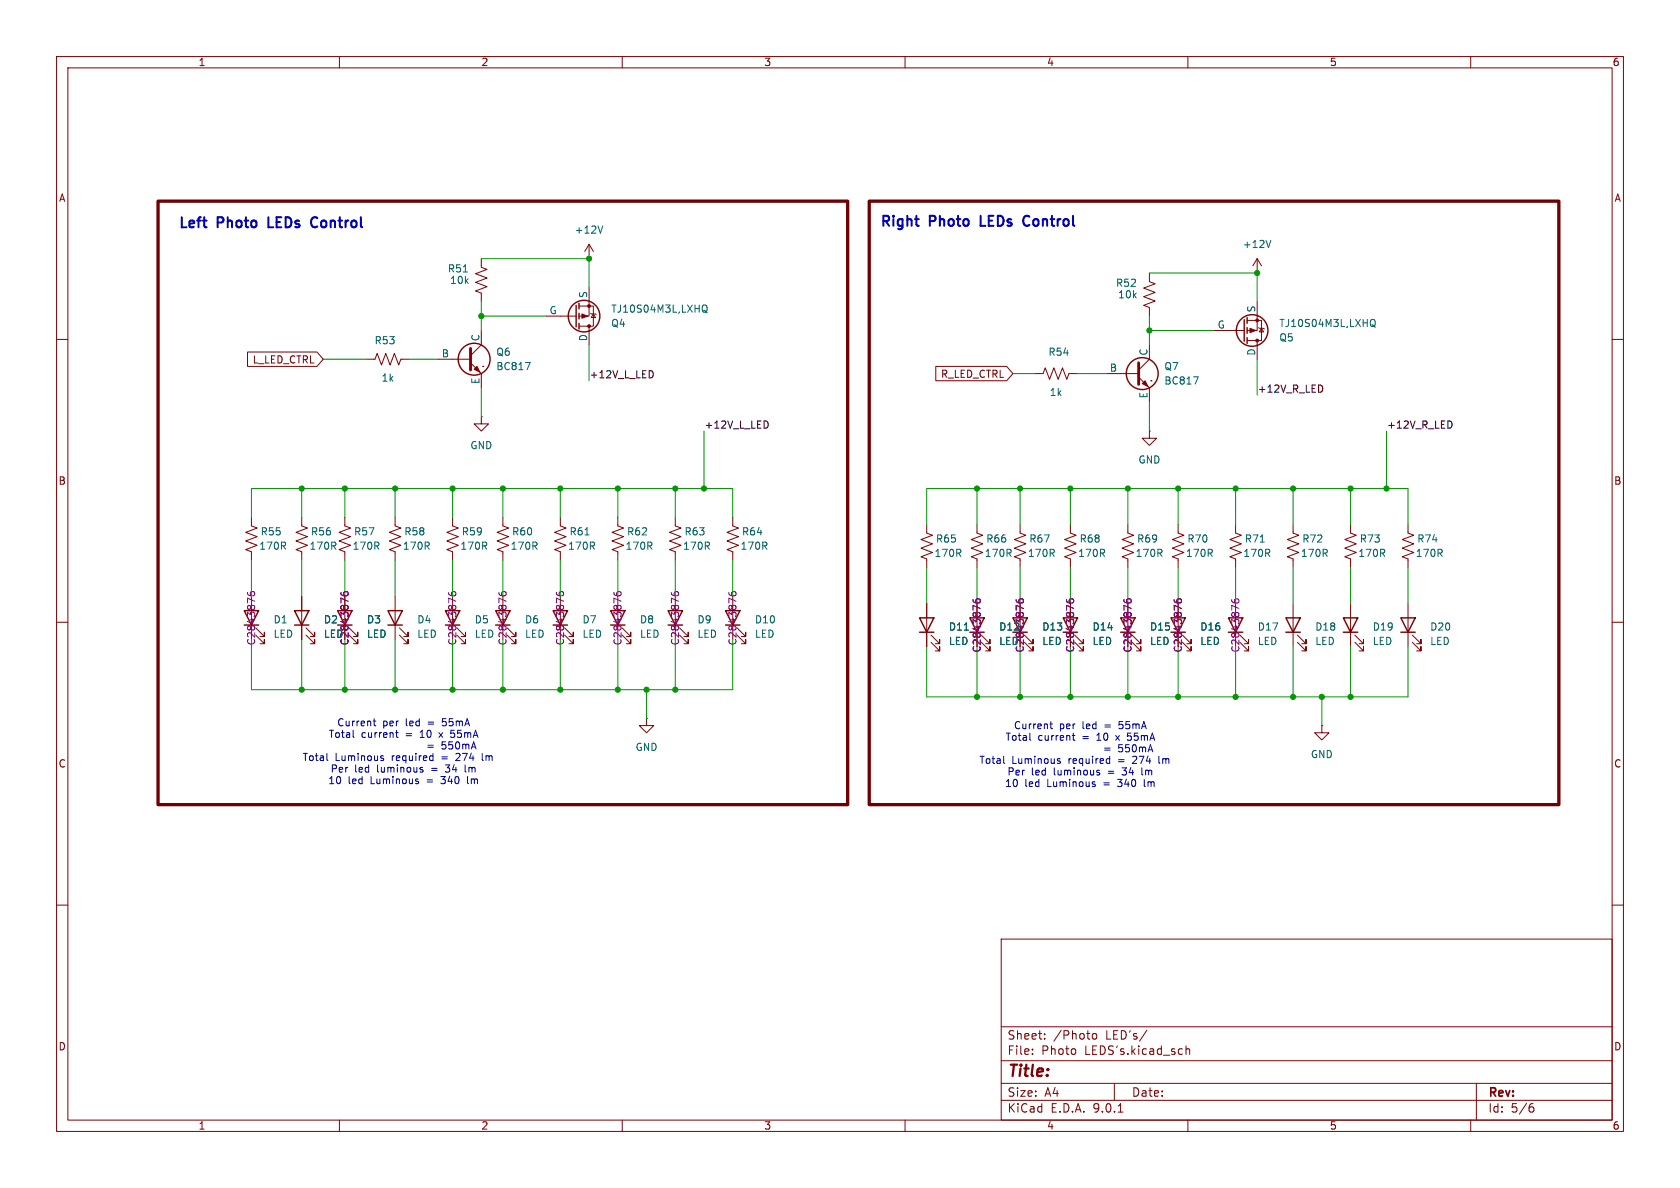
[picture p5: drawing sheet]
<svg xmlns="http://www.w3.org/2000/svg" width="297mm" height="210mm" viewBox="0 0 297 210" stroke-linecap="round" stroke-linejoin="round" font-family="sans-serif">
<g fill="none" stroke="#840000" stroke-width=".18">
<path d="M10 10h277v190h-277zM12 12h273v186h-273zM60 10v2M110 10v2M160 10v2M210 10v2M260 10v2M85.1 45.7v1.5l1 .4-2 .8 2 .7-2 .8 2 .8-2 .7 1 .4v1.5M85.1 58.4v2.6l-1.9 1.9M96.5 55.9h5.4M102.4 54.1h2.5v3.6h-2.5M104.1 45.7h.1"/>
<path d="M104.1 50.8v5.1h-1.7M104.1 43.2l-.7 1.3M104.1 43.2l.8 1.3M104.1 43.2v2.5M104.1 57.7v3.3M104.4 55.4l.1 .1h.8l.1 .1M104.9 55.5l.4 .6h-.8zM203.2 48.3v1.5l1 .4-2 .7 2 .8-2 .8 2 .7-2 .8 1 .4v1.5M214.6 58.4h5.4M220.5 56.6h2.5v3.6h-2.5M222.2 48.3h.1M222.2 53.3v5.1h-1.7"/>
<path d="M222.2 45.7l-.7 1.3M222.2 45.7l.8 1.3M222.2 45.7v2.6M222.5 57.9l.1 .1h.8l.1 .2M223 58l.4 .7h-.8zM10 60h2M43.8 62.2h12.2l1.1 1.3-1.1 1.3h-12.2zM64.8 63.5h1.5l.4-1 .7 2 .8-2 .8 2 .7-2 .8 2 .4-1h1.5M77.5 63.5h5.7M83.2 64.1l1.9 1.9v2.6M85.1 73.7v1.2h1.3l-1.3 1.3-1.3-1.3h1.3M85.1 73.7h.1"/>
<path d="M85.3 64.8h.1M165.4 64.8h12.6l1.1 1.2-1.1 1.3h-12.6zM182.9 66h1.5l.4-1 .7 2.1 .8-2.1 .8 2.1 .7-2.1 .8 2.1 .4-1.1h1.5M195.6 66h5.7M201.3 66.7l1.9 1.9v2.5M203.2 76.2v1.3h1.3l-1.3 1.2-1.3-1.2h1.3M203.2 76.2h.1M203.2 61v2.5l-1.9 1.9M203.5 67.3h.1M222.2 60.2v3.3M285 60h2M44.4 91.4v1.6l1.1 .3-2.1 .8 2.1 .8-2.1 .7 2.1 .8-2.1 .8 1 .3v1.6"/>
<path d="M53.3 91.4v1.6l1.1 .3-2.1 .8 2.1 .8-2.1 .7 2.1 .8-2.1 .8 1 .3v1.6M61 91.4v1.6l1 .3-2.1 .8 2.1 .8-2.1 .7 2.1 .8-2.1 .8 1.1 .3v1.6M69.8 91.4v1.6l1.1 .3-2.1 .8 2.1 .8-2.1 .7 2.1 .8-2.1 .8 1 .3v1.6M80 91.4v1.6l1 .3-2 .8 2 .8-2 .7 2 .8-2 .8 1 .3v1.6M88.9 91.4v1.6l1 .3-2 .8 2 .8-2 .7 2 .8-2 .8 1 .3v1.6M99.1 91.4v1.6l1 .3-2.1 .8 2.1 .8-2.1 .7 2.1 .8-2.1 .8 1.1 .3v1.6M109.2 91.4v1.6l1 .3-2 .8 2 .8-2 .7 2 .8-2 .8 1 .3v1.6M119.4 91.4v1.6l1 .3-2 .8 2 .8-2 .7 2 .8-2 .8 1 .3v1.6M129.5 91.4v1.6l1.1 .3-2.1 .8 2.1 .8-2.1 .7 2.1 .8-2.1 .8 1 .3v1.6M163.8 92.7v1.5l1 .4-2 .8 2 .7-2 .8 2 .8-2 .7 1 .4v1.5M172.7 92.7v1.5l1 .4-2 .8 2 .7-2 .8 2 .8-2 .7 1 .4v1.5M180.3 92.7v1.5l1.1 .4-2.1 .8 2.1 .7-2.1 .8 2.1 .8-2.1 .7 1 .4v1.5"/>
<path d="M189.2 92.7v1.5l1 .4-2 .8 2 .7-2 .8 2 .8-2 .7 1 .4v1.5M199.4 92.7v1.5l1 .4-2 .8 2 .7-2 .8 2 .8-2 .7 1 .4v1.5M208.3 92.7v1.5l1 .4-2 .8 2 .7-2 .8 2 .8-2 .7 1 .4v1.5M218.4 92.7v1.5l1.1 .4-2.1 .8 2.1 .7-2.1 .8 2.1 .8-2.1 .7 1 .4v1.5M228.6 92.7v1.5l1 .4-2 .8 2 .7-2 .8 2 .8-2 .7 1 .4v1.5M238.8 92.7v1.5l1 .4-2.1 .8 2.1 .7-2.1 .8 2.1 .8-2.1 .7 1.1 .4v1.5M248.9 92.7v1.5l1 .4-2 .8 2 .7-2 .8 2 .8-2 .7 1 .4v1.5M10 110h2M44.4 105.4v2.6M45.2 112.3l1.5 1.5v-.8v.8h-.7M45.2 111l1.5 1.5v-.7v.7h-.7M53.3 105.4v7.6"/>
<path d="M54.1 112.3l1.5 1.5v-.8v.8h-.7M54.1 111l1.5 1.5v-.7v.7h-.7M61 105.4v2.6M61.7 112.3l1.5 1.5v-.8v.8h-.7M61.7 111l1.5 1.5v-.7v.7h-.7M69.8 105.4v7.6M70.6 112.3l1.5 1.5v-.8v.8h-.7M70.6 111l1.5 1.5v-.7v.7h-.7M80 105.4v2.6M80.8 112.3l1.5 1.5v-.8v.8h-.8M80.8 111l1.5 1.5v-.7v.7h-.8M88.9 105.4v2.6"/>
<path d="M89.7 112.3l1.5 1.5v-.8v.8h-.8M89.7 111l1.5 1.5v-.7v.7h-.8M99.1 105.4v2.6M99.8 112.3l1.5 1.5v-.8v.8h-.7M99.8 111l1.5 1.5v-.7v.7h-.7M109.2 105.4v2.6M110 112.3l1.5 1.5v-.8v.8h-.8M110 111l1.5 1.5v-.7v.7h-.8M119.4 105.4v2.6M120.1 112.3l1.6 1.5v-.8v.8h-.8M120.1 111l1.6 1.5v-.7v.7h-.8M129.5 105.4v2.6"/>
<path d="M130.3 112.3l1.5 1.5v-.8v.8h-.7M130.3 111l1.5 1.5v-.7v.7h-.7M163.8 106.7v7.6M164.6 113.5l1.5 1.6v-.8v.8h-.7M164.6 112.3l1.5 1.5v-.8v.8h-.7M172.7 106.7v2.5M173.5 113.5l1.5 1.6v-.8v.8h-.8M173.5 112.3l1.5 1.5v-.8v.8h-.8M180.3 106.7v2.5M181.1 113.5l1.5 1.6v-.8v.8h-.7M181.1 112.3l1.5 1.5v-.8v.8h-.7M189.2 106.7v2.5"/>
<path d="M190 113.5l1.5 1.6v-.8v.8h-.7M190 112.3l1.5 1.5v-.8v.8h-.7M199.4 106.7v2.5M200.2 113.5l1.5 1.6v-.8v.8h-.8M200.2 112.3l1.5 1.5v-.8v.8h-.8M208.3 106.7v2.5M209 113.5l1.6 1.6v-.8v.8h-.8M209 112.3l1.6 1.5v-.8v.8h-.8M218.4 106.7v2.5M219.2 113.5l1.5 1.6v-.8v.8h-.7M219.2 112.3l1.5 1.5v-.8v.8h-.7M228.6 106.7v7.6"/>
<path d="M229.4 113.5l1.5 1.6v-.8v.8h-.8M229.4 112.3l1.5 1.5v-.8v.8h-.8M238.8 106.7v7.6M239.5 113.5l1.5 1.6v-.8v.8h-.7M239.5 112.3l1.5 1.5v-.8v.8h-.7M248.9 106.7v7.6M249.7 113.5l1.5 1.6v-.8v.8h-.8M249.7 112.3l1.5 1.5v-.8v.8h-.8M285 110h2M114.3 127v1.3h1.3l-1.3 1.2-1.3-1.2h1.3M114.3 127h.1M233.7 128.3v1.2h1.2l-1.2 1.3-1.3-1.3h1.3"/>
<path d="M233.7 128.3h.1M10 160h2M177 166h108v32h-108zM285 160h2M60 198v2M110 198v2M160 198v2M177 194.5h108M177 191.5h108M177 187.5h108M177 181.5h108M182.5 186.3v.1"/>
<path d="M182.5 185.5v.1M184.7 183.6v.1M184.7 182.8v.1M193.2 182.8l.4-.1 .3 .3v.4l-.3 .3-.4-.1-.1-.2v-.4zM197 191.5v3M197.7 196.6h.8M202.7 182.1l-1.2 2M209.7 184.9v1.5M209.7 185.5l.2-.1 .3 .1 .1 .9M210 198v2M260 198v2M261 191.5v6.5"/>
<path d="M270.6 195.7h.4l.2 .3-.1 .5-.5 .1M271 195.1l-.4 .1"/>
</g>
<g fill="none" stroke="#840000" stroke-width=".25">
<path d="M101.9 54v3.8M102.4 53.6v1M102.4 55.4v1M102.4 57.2v1M220 56.5v3.8M220.5 56.1v1.1M220.5 57.9v1M220.5 59.7v1M43.2 108h2.5l-1.3 2.5zM43.2 110.5h2.5M52.1 108h2.5l-1.3 2.5zM52.1 110.5h2.5"/>
<path d="M59.7 108h2.5l-1.2 2.5zM59.7 110.5h2.5M68.6 108h2.5l-1.3 2.5zM68.6 110.5h2.5M78.7 108h2.6l-1.3 2.5zM78.7 110.5h2.6M87.6 108h2.6l-1.3 2.5zM87.6 110.5h2.6M97.8 108h2.5l-1.2 2.5zM97.8 110.5h2.5M107.9 108h2.6l-1.3 2.5zM107.9 110.5h2.6"/>
<path d="M118.1 108h2.5l-1.2 2.5zM118.1 110.5h2.5M128.3 108h2.5l-1.3 2.5zM128.3 110.5h2.5M162.6 109.2h2.5l-1.3 2.6zM162.6 111.8h2.5M171.4 109.2h2.6l-1.3 2.6zM171.4 111.8h2.6M179.1 109.2h2.5l-1.3 2.6zM179.1 111.8h2.5M188 109.2h2.5l-1.3 2.6zM188 111.8h2.5"/>
<path d="M198.1 109.2h2.6l-1.3 2.6zM198.1 111.8h2.6M207 109.2h2.5l-1.2 2.6zM207 111.8h2.5M217.2 109.2h2.5l-1.3 2.6zM217.2 111.8h2.5M227.3 109.2h2.6l-1.3 2.6zM227.3 111.8h2.6M237.5 109.2h2.5l-1.2 2.6zM237.5 111.8h2.5M247.6 109.2h2.6l-1.3 2.6zM247.6 111.8h2.6"/>
<circle cx="103.3" cy="55.9" r="2.79"/>
<circle cx="221.4" cy="58.4" r="2.79"/>
<circle cx="83.8" cy="63.5" r="2.82"/>
<circle cx="201.9" cy="66" r="2.82"/>
</g>
<g fill="none" stroke="#840084" stroke-width=".18">
<path d="M43.8 104.7v.4a.86 .86 0 0 0 1.2 0l-.1-.4-.4-.1-.3 .2v.3l.3 .2M60.3 104.7v.4a.86 .86 0 0 0 1.2 0l-.1-.4-.4-.1-.2 .2v.3l.2 .2M79.3 104.7l.1 .4a.86 .86 0 0 0 1.2 0l-.1-.4-.5-.1-.2 .2v.3l.2 .2M88.2 104.7l.1 .4a.86 .86 0 0 0 1.2 0l-.1-.4-.5-.1-.2 .2v.3l.2 .2M98.4 104.7v.4a.86 .86 0 0 0 1.2 0l-.1-.4-.4-.1-.2 .2v.3l.2 .2M108.5 104.7l.1 .4a.86 .86 0 0 0 1.2 0l-.1-.4-.4-.1-.3 .2v.3l.3 .2M118.7 104.7v.4a.86 .86 0 0 0 1.3 0l-.2-.4-.4-.1-.2 .2v.3l.2 .2M128.8 104.7l.1 .4a.86 .86 0 0 0 1.2 0l-.1-.4-.4-.1-.3 .2v.3l.3 .2M172 106l.1 .3a.86 .86 0 0 0 1.2 0l-.1-.4h-.4l-.3 .2 .1 .4 .2 .1M179.6 106l.1 .3a.86 .86 0 0 0 1.2 0l-.1-.4h-.4l-.3 .2 .1 .4 .2 .1M188.5 106l.1 .3a.86 .86 0 0 0 1.2 0l-.1-.4h-.4l-.3 .2 .1 .4 .2 .1M198.7 106l.1 .3a.86 .86 0 0 0 1.2 0l-.2-.4h-.4l-.2 .2v.4l.2 .1"/>
<path d="M207.6 106v.3a.86 .86 0 0 0 1.3 0l-.2-.4h-.4l-.2 .2v.4l.2 .1M217.7 106l.1 .3a.86 .86 0 0 0 1.2 0l-.1-.4h-.4l-.3 .2 .1 .4 .2 .1"/>
</g>
<path d="M106.6 39.9l-.5 1.3M81.9 48.1h.7M124.3 54l.1-.1a.43 .43 0 0 1 .6 .4v.5a.42 .42 0 0 1-.2 .4 .42 .42 0 0 1-.5-.1M124.4 54.9l.7 .4M224.7 42.5l-.5 1.3M242.4 56.5h.2a.43 .43 0 0 1 .5 .4v.4a.42 .42 0 0 1-.2 .4 .42 .42 0 0 1-.5 0M242.5 57.4l.7 .5M92.9 64.1h.8l-.5 1.2M211 66.6h.8l-.5 1.3M103.4 94.6h.7M222.8 95.8h.7M170.5 111.4h.7" fill="none" stroke="#006464" stroke-width=".18"/>
<g fill="#840000" stroke="#840000" stroke-width=".18">
<path d="M102.9 55.5l1 .4-1 .4z"/>
<path d="M221 58l1 .4-1 .4z"/>
<path d="M201.9 67.8l.5-.5 .5 1z"/>
<path d="M84.3 64.8l.5 1-1-.5z"/>
<circle cx="104.1" cy="57.7" r=".25"/>
<circle cx="104.1" cy="54.1" r=".25"/>
<circle cx="222.2" cy="60.2" r=".25"/>
<circle cx="222.2" cy="56.6" r=".25"/>
</g>
<path d="M83.2 61.6v3.8M201.3 64.1v3.8" fill="none" stroke="#840000" stroke-width=".51"/>
<path d="M115.1 65.5a.68 .68 0 0 1 .4 .7 .68 .68 0 0 1-.4 .6M135.4 74.4a.68 .68 0 0 1 .4 .7 .68 .68 0 0 1-.4 .6M233.6 68.1l.2 .5-.2 .7M256.5 74.5l.2 .5-.2 .6" fill="none" stroke="#0f0f0f" stroke-width=".18"/>
<g fill="none" stroke="#009600" stroke-width=".18">
<path d="M85.1 45.7h19v5.1M85.1 53.3v5.1M85.1 55.9h11.4M203.2 55.9v5.1M203.2 48.3h19v5M203.2 58.4h11.4M57.1 63.5h7.7M72.4 63.5h5.1M85.1 68.6v5.1M104.1 61v6.3M124.5 76.2v10.2M179.1 66h3.8"/>
<path d="M190.5 66h5.1M203.2 71.1v5.1M222.2 63.5v6.4M245.1 76.2v10.2M44.4 91.4v-5h85.1v5M44.4 99.1v6.3M53.3 86.4v5M53.3 99.1v6.3M61 86.4v5M61 99.1v6.3M69.8 86.4v5M69.8 99.1v6.3"/>
<path d="M80 86.4v5M80 99.1v6.3M88.9 86.4v5M88.9 99.1v6.3M99.1 86.4v5M99.1 99.1v6.3M109.2 86.4v5M109.2 99.1v6.3M119.4 86.4v5M119.4 99.1v6.3M129.5 99.1v6.3M163.8 92.7v-6.3h85.1v6.3"/>
<path d="M172.7 86.4v6.3M180.3 86.4v6.3M189.2 86.4v6.3M199.4 86.4v6.3M208.3 86.4v6.3M218.4 86.4v6.3M228.6 86.4v6.3M238.8 86.4v6.3M44.4 113v8.9h85.1v-8.9M53.3 113v8.9M61 113v8.9M69.8 113v8.9"/>
<path d="M80 113v8.9M88.9 113v8.9M99.1 113v8.9M109.2 113v8.9M119.4 113v8.9M163.8 114.3v8.9h85.1v-8.9M163.8 100.3v6.4M172.7 100.3v6.4M172.7 114.3v8.9M180.3 100.3v6.4M180.3 114.3v8.9M189.2 100.3v6.4"/>
<path d="M189.2 114.3v8.9M199.4 100.3v6.4M199.4 114.3v8.9M208.3 100.3v6.4M208.3 114.3v8.9M218.4 100.3v6.4M218.4 114.3v8.9M228.6 100.3v6.4M228.6 114.3v8.9M238.8 100.3v6.4M238.8 114.3v8.9M248.9 100.3v6.4"/>
<path d="M114.3 121.9v5.1M233.7 123.2v5.1"/>
</g>
<g fill="none" stroke="#0000c2" stroke-width=".18">
<path d="M57.8 134.3l.2 .1M62.4 130.2l.2 .2M66 127.5h.4M66.1 127v1.1l.3 .2M67.4 134l.4 .2v.2h-.4M67.4 133.7h.4M70.1 129.1v1.1l.3 .2M73.8 138.1l.2 .2-.2 .2M73.8 137.7l.1 .1M74.3 136l.5 .3-.1 .1-.3 .1M76.2 133.6l.3 .1M76.5 134.4h-.3"/>
<path d="M76.5 133.2v1.2M79.7 130.2l.1 .2M79.7 129.1v.6l.1-.1M82.2 135.2v1.1l.2 .2M82.7 137.3v1.1l.1 .1M85.3 133.2v1.1l.1 .1M177.4 134.8l.2 .2M182.1 130.7l.1 .2M185.6 128h.5M185.8 127.6v1l.3 .2M187 134.5l.5 .2-.1 .2-.4 .1M187 134.2h.4"/>
<path d="M189.7 129.6v1.1l.3 .2M193.5 138.6l.1 .2-.1 .2M193.5 138.2l.1 .1M193.9 136.5l.5 .3v.1l-.4 .1M195.8 134.1l.4 .1M196.2 134.9l-.4 .1M196.2 133.7v1.3M199.3 130.7l.2 .2M199.4 129.6l-.1 .6 .2-.1M201.9 135.7v1.1l.1 .2M202.3 137.8v1.1l.2 .1M204.9 133.7v1.1l.2 .2"/>
</g>
<path d="M55.2 39.9l.1 .2 .5 .1M55.8 38.4l-.5 .1-.1 .2M181.1 39.7l.1 .1 .5 .1M181.7 38.1l-.5 .1-.1 .2" fill="none" stroke="#0000c2" stroke-width=".36"/>
<path d="M27.9 35.6h122v106.6h-122zM153.7 35.6h121.9v106.6h-121.9z" fill="none" stroke="#6e0000" stroke-width=".58"/>
<g fill="#009600" stroke="#009600" stroke-width=".18">
<circle cx="61" cy="86.4" r=".46"/>
<circle cx="53.3" cy="86.4" r=".46"/>
<circle cx="104.1" cy="45.7" r=".46"/>
<circle cx="69.8" cy="86.4" r=".46"/>
<circle cx="85.1" cy="55.9" r=".46"/>
<circle cx="80" cy="86.4" r=".46"/>
<circle cx="238.8" cy="123.2" r=".46"/>
<circle cx="228.6" cy="86.4" r=".46"/>
<circle cx="238.8" cy="86.4" r=".46"/>
<circle cx="245.1" cy="86.4" r=".46"/>
<circle cx="218.4" cy="123.2" r=".46"/>
<circle cx="233.7" cy="123.2" r=".46"/>
<circle cx="228.6" cy="123.2" r=".46"/>
<circle cx="189.2" cy="86.4" r=".46"/>
<circle cx="222.2" cy="48.3" r=".46"/>
<circle cx="199.4" cy="86.4" r=".46"/>
<circle cx="218.4" cy="86.4" r=".46"/>
<circle cx="208.3" cy="86.4" r=".46"/>
<circle cx="119.4" cy="121.9" r=".46"/>
<circle cx="99.1" cy="121.9" r=".46"/>
<circle cx="109.2" cy="86.4" r=".46"/>
<circle cx="124.5" cy="86.4" r=".46"/>
<circle cx="114.3" cy="121.9" r=".46"/>
<circle cx="109.2" cy="121.9" r=".46"/>
<circle cx="119.4" cy="86.4" r=".46"/>
<circle cx="99.1" cy="86.4" r=".46"/>
<circle cx="88.9" cy="86.4" r=".46"/>
<circle cx="180.3" cy="123.2" r=".46"/>
<circle cx="172.7" cy="123.2" r=".46"/>
<circle cx="88.9" cy="121.9" r=".46"/>
<circle cx="53.3" cy="121.9" r=".46"/>
<circle cx="69.8" cy="121.9" r=".46"/>
<circle cx="80" cy="121.9" r=".46"/>
<circle cx="61" cy="121.9" r=".46"/>
<circle cx="208.3" cy="123.2" r=".46"/>
<circle cx="189.2" cy="123.2" r=".46"/>
<circle cx="199.4" cy="123.2" r=".46"/>
<circle cx="203.2" cy="58.4" r=".46"/>
<circle cx="172.7" cy="86.4" r=".46"/>
<circle cx="180.3" cy="86.4" r=".46"/>
</g>
<text font-size="2.8" fill="#840000" x="178" y="190.9">Title:</text>
<g font-size="2.5" fill="#0000c2">
<text x="31.4" y="40.8">Left</text>
<text x="38.4" y="40.8">Photo</text>
<text x="48.1" y="40.8">LEDs</text>
<text x="56.4" y="40.8">Control</text>
<text x="155.4" y="40.5">Right</text>
<text x="164.3" y="40.5">Photo</text>
<text x="174" y="40.5">LEDs</text>
<text x="182.3" y="40.5">Control</text>
</g>
<g font-size="2.1" fill="#840000">
<text x="178" y="184">Sheet:</text>
<text x="186.2" y="184">/Photo</text>
<text x="195.5" y="184">LED's/</text>
<text x="178" y="186.7">File:</text>
<text x="184.1" y="186.7">Photo</text>
<text x="191.8" y="186.7">LEDS's.kicad_sch</text>
<text x="178" y="196.9">KiCad</text>
<text x="178" y="194.1">Size:</text>
<text x="184.7" y="194.1">A4</text>
<text x="185.7" y="196.9">E.D.A.</text>
<text x="193.3" y="196.9">9.0.1</text>
<text x="200" y="194.1">Date:</text>
<text x="263" y="194.3">Rev:</text>
<text x="263" y="196.9">Id:</text>
<text x="267.1" y="196.9">5/6</text>
</g>
<g font-size="1.8" fill="#840000">
<text x="35" y="11.9">1</text>
<text x="85" y="11.9">2</text>
<text x="135" y="11.9">3</text>
<text x="185" y="11.9">4</text>
<text x="235" y="11.9">5</text>
<text x="285" y="11.9">6</text>
<text x="10.3" y="35.9">A</text>
<text x="285.3" y="35.9">A</text>
<text x="44.6" y="64.5">L_LED_CTRL</text>
<text x="166.3" y="67">R_LED_CTRL</text>
<text x="10.3" y="85.9">B</text>
<text x="285.3" y="85.9">B</text>
<text x="61.8" y="114.2" transform="rotate(-90 61.8 114.2)">C2843876</text>
<text x="173.6" y="115.5" transform="rotate(-90 173.6 115.5)">C2843876</text>
<text x="181.2" y="115.5" transform="rotate(-90 181.2 115.5)">C2843876</text>
<text x="190.1" y="115.5" transform="rotate(-90 190.1 115.5)">C2843876</text>
<text x="200.3" y="115.5" transform="rotate(-90 200.3 115.5)">C2843876</text>
<text x="209.1" y="115.5" transform="rotate(-90 209.1 115.5)">C2843876</text>
<text x="10.3" y="135.9">C</text>
<text x="285.3" y="135.9">C</text>
<text x="10.3" y="185.9">D</text>
<text x="285.3" y="185.9">D</text>
<text x="35" y="199.9">1</text>
<text x="85" y="199.9">2</text>
<text x="135" y="199.9">3</text>
<text x="185" y="199.9">4</text>
<text x="235" y="199.9">5</text>
<text x="285" y="199.9">6</text>
</g>
<g font-size="1.8" fill="#006464">
<text x="101.5" y="41.5">+12V</text>
<text x="219.6" y="44">+12V</text>
<text x="79.1" y="48.4">R51</text>
<text x="79.5" y="50.4">10k</text>
<text x="103.9" y="52.8" transform="rotate(-90 103.9 52.8)">S</text>
<text x="197.2" y="50.9">R52</text>
<text x="197.6" y="52.9">10k</text>
<text x="97.1" y="55.6">G</text>
<text x="108" y="55.5">TJ10S04M3L,LXHQ</text>
<text x="108" y="58">Q4</text>
<text x="215.2" y="58.2">G</text>
<text x="222" y="55.3" transform="rotate(-90 222 55.3)">S</text>
<text x="226.1" y="58">TJ10S04M3L,LXHQ</text>
<text x="66.1" y="61.1">R53</text>
<text x="78" y="63.2">B</text>
<text x="84.8" y="60.4" transform="rotate(-90 84.8 60.4)">C</text>
<text x="87.6" y="65.6">BC817</text>
<text x="87.6" y="63.1">Q6</text>
<text x="103.9" y="60.4" transform="rotate(-90 103.9 60.4)">D</text>
<text x="185.3" y="63.1">R54</text>
<text x="196.1" y="65.8">B</text>
<text x="202.9" y="63" transform="rotate(-90 202.9 63)">C</text>
<text x="205.7" y="65.6">Q7</text>
<text x="222" y="63" transform="rotate(-90 222 63)">D</text>
<text x="226.1" y="60.6">Q5</text>
<text x="67.4" y="67.7">1k</text>
<text x="84.8" y="68" transform="rotate(-90 84.8 68)">E</text>
<text x="185.5" y="70.2">1k</text>
<text x="202.9" y="70.5" transform="rotate(-90 202.9 70.5)">E</text>
<text x="205.7" y="68.2">BC817</text>
<text x="83.1" y="79.6">GND</text>
<text x="201.2" y="82.1">GND</text>
<text x="46" y="94.8">R55</text>
<text x="54.9" y="94.8">R56</text>
<text x="62.5" y="94.8">R57</text>
<text x="71.4" y="94.8">R58</text>
<text x="81.5" y="94.8">R59</text>
<text x="90.4" y="94.8">R60</text>
<text x="100.6" y="94.8">R61</text>
<text x="110.8" y="94.8">R62</text>
<text x="120.9" y="94.8">R63</text>
<text x="131.1" y="94.8">R64</text>
<text x="45.7" y="97.4">170R</text>
<text x="54.6" y="97.4">170R</text>
<text x="62.2" y="97.4">170R</text>
<text x="71.1" y="97.4">170R</text>
<text x="81.3" y="97.4">170R</text>
<text x="90.2" y="97.4">170R</text>
<text x="100.3" y="97.4">170R</text>
<text x="110.5" y="97.4">170R</text>
<text x="120.7" y="97.4">170R</text>
<text x="130.8" y="97.4">170R</text>
<text x="165.1" y="98.7">170R</text>
<text x="165.4" y="96.1">R65</text>
<text x="174" y="98.7">170R</text>
<text x="174.3" y="96.1">R66</text>
<text x="181.6" y="98.7">170R</text>
<text x="181.9" y="96.1">R67</text>
<text x="190.5" y="98.7">170R</text>
<text x="190.8" y="96.1">R68</text>
<text x="200.7" y="98.7">170R</text>
<text x="200.9" y="96.1">R69</text>
<text x="209.6" y="98.7">170R</text>
<text x="209.8" y="96.1">R70</text>
<text x="219.7" y="98.7">170R</text>
<text x="220" y="96.1">R71</text>
<text x="229.9" y="98.7">170R</text>
<text x="230.1" y="96.1">R72</text>
<text x="240" y="98.7">170R</text>
<text x="240.3" y="96.1">R73</text>
<text x="250.2" y="98.7">170R</text>
<text x="250.5" y="96.1">R74</text>
<text x="48.3" y="110.4">D1</text>
<text x="48.3" y="112.9">LED</text>
<text x="57.2" y="110.4">D2</text>
<text x="57.2" y="112.9">LED</text>
<text x="64.8" y="110.4">D3</text>
<text x="64.8" y="112.9">LED</text>
<text x="73.7" y="110.4">D4</text>
<text x="73.7" y="112.9">LED</text>
<text x="83.8" y="110.4">D5</text>
<text x="83.8" y="112.9">LED</text>
<text x="92.7" y="110.4">D6</text>
<text x="92.7" y="112.9">LED</text>
<text x="102.9" y="110.4">D7</text>
<text x="102.9" y="112.9">LED</text>
<text x="113" y="110.4">D8</text>
<text x="113" y="112.9">LED</text>
<text x="123.2" y="110.4">D9</text>
<text x="123.2" y="112.9">LED</text>
<text x="133.4" y="112.9">LED</text>
<text x="133.4" y="110.4">D10</text>
<text x="167.6" y="111.7">D11</text>
<text x="176.5" y="111.7">D12</text>
<text x="184.2" y="111.7">D13</text>
<text x="193" y="111.7">D14</text>
<text x="203.2" y="111.7">D15</text>
<text x="212.1" y="111.7">D16</text>
<text x="222.3" y="111.7">D17</text>
<text x="232.4" y="111.7">D18</text>
<text x="242.6" y="111.7">D19</text>
<text x="252.7" y="111.7">D20</text>
<text x="167.6" y="114.2">LED</text>
<text x="176.5" y="114.2">LED</text>
<text x="184.2" y="114.2">LED</text>
<text x="193" y="114.2">LED</text>
<text x="203.2" y="114.2">LED</text>
<text x="212.1" y="114.2">LED</text>
<text x="222.3" y="114.2">LED</text>
<text x="232.4" y="114.2">LED</text>
<text x="242.6" y="114.2">LED</text>
<text x="252.7" y="114.2">LED</text>
<text x="112.3" y="132.9">GND</text>
<text x="231.6" y="134.2">GND</text>
</g>
<g font-size="1.8" fill="#0f0f0f">
<text x="104.1" y="67">+12V_L_LED</text>
<text x="222.2" y="69.5">+12V_R_LED</text>
<text x="124.5" y="75.9">+12V_L_LED</text>
<text x="245.1" y="75.9">+12V_R_LED</text>
</g>
<g font-size="1.8" fill="#840084">
<text x="45.3" y="114.2" transform="rotate(-90 45.3 114.2)">C2843876</text>
<text x="80.9" y="114.2" transform="rotate(-90 80.9 114.2)">C2843876</text>
<text x="89.8" y="114.2" transform="rotate(-90 89.8 114.2)">C2843876</text>
<text x="99.9" y="114.2" transform="rotate(-90 99.9 114.2)">C2843876</text>
<text x="110.1" y="114.2" transform="rotate(-90 110.1 114.2)">C2843876</text>
<text x="120.2" y="114.2" transform="rotate(-90 120.2 114.2)">C2843876</text>
<text x="130.4" y="114.2" transform="rotate(-90 130.4 114.2)">C2843876</text>
<text x="219.3" y="115.5" transform="rotate(-90 219.3 115.5)">C2843876</text>
</g>
<g font-size="1.8" fill="#0000c2">
<text x="58" y="130.6">Total</text>
<text x="59.5" y="128.6">Current</text>
<text x="63.9" y="130.6">current</text>
<text x="67.6" y="128.6">per</text>
<text x="71.8" y="130.6">=</text>
<text x="71.8" y="128.6">led</text>
<text x="74.5" y="130.6">10</text>
<text x="75.9" y="128.6">=</text>
<text x="78.1" y="130.6">x</text>
<text x="78.6" y="128.6">55mA</text>
<text x="80.3" y="130.6">55mA</text>
<text x="177.7" y="131.2">Total</text>
<text x="179.1" y="129.1">Current</text>
<text x="183.5" y="131.2">current</text>
<text x="187.3" y="129.1">per</text>
<text x="191.4" y="131.2">=</text>
<text x="191.5" y="129.1">led</text>
<text x="194.2" y="131.2">10</text>
<text x="195.5" y="129.1">=</text>
<text x="197.8" y="131.2">x</text>
<text x="198.3" y="129.1">55mA</text>
<text x="200" y="131.2">55mA</text>
<text x="53.4" y="134.7">Total</text>
<text x="58.4" y="136.8">Per</text>
<text x="59.2" y="134.7">Luminous</text>
<text x="62.7" y="136.8">led</text>
<text x="66.8" y="136.8">luminous</text>
<text x="69.4" y="134.7">required</text>
<text x="75.6" y="132.7">=</text>
<text x="76.5" y="136.8">=</text>
<text x="78.3" y="134.7">=</text>
<text x="78.4" y="132.7">550mA</text>
<text x="79.3" y="136.8">34</text>
<text x="81.1" y="134.7">274</text>
<text x="82.8" y="136.8">lm</text>
<text x="85.9" y="134.7">lm</text>
<text x="173" y="135.2">Total</text>
<text x="178" y="137.3">Per</text>
<text x="178.9" y="135.2">Luminous</text>
<text x="182.3" y="137.3">led</text>
<text x="186.4" y="137.3">luminous</text>
<text x="189" y="135.2">required</text>
<text x="195.3" y="133.2">=</text>
<text x="196.1" y="137.3">=</text>
<text x="198" y="135.2">=</text>
<text x="198" y="133.2">550mA</text>
<text x="198.9" y="137.3">34</text>
<text x="200.7" y="135.2">274</text>
<text x="202.5" y="137.3">lm</text>
<text x="205.5" y="135.2">lm</text>
<text x="57.9" y="138.8">10</text>
<text x="61.5" y="138.8">led</text>
<text x="65.6" y="138.8">Luminous</text>
<text x="75.7" y="138.8">=</text>
<text x="78.5" y="138.8">340</text>
<text x="83.3" y="138.8">lm</text>
<text x="177.6" y="139.3">10</text>
<text x="181.2" y="139.3">led</text>
<text x="185.2" y="139.3">Luminous</text>
<text x="195.4" y="139.3">=</text>
<text x="198.1" y="139.3">340</text>
<text x="202.9" y="139.3">lm</text>
</g>
</svg>
